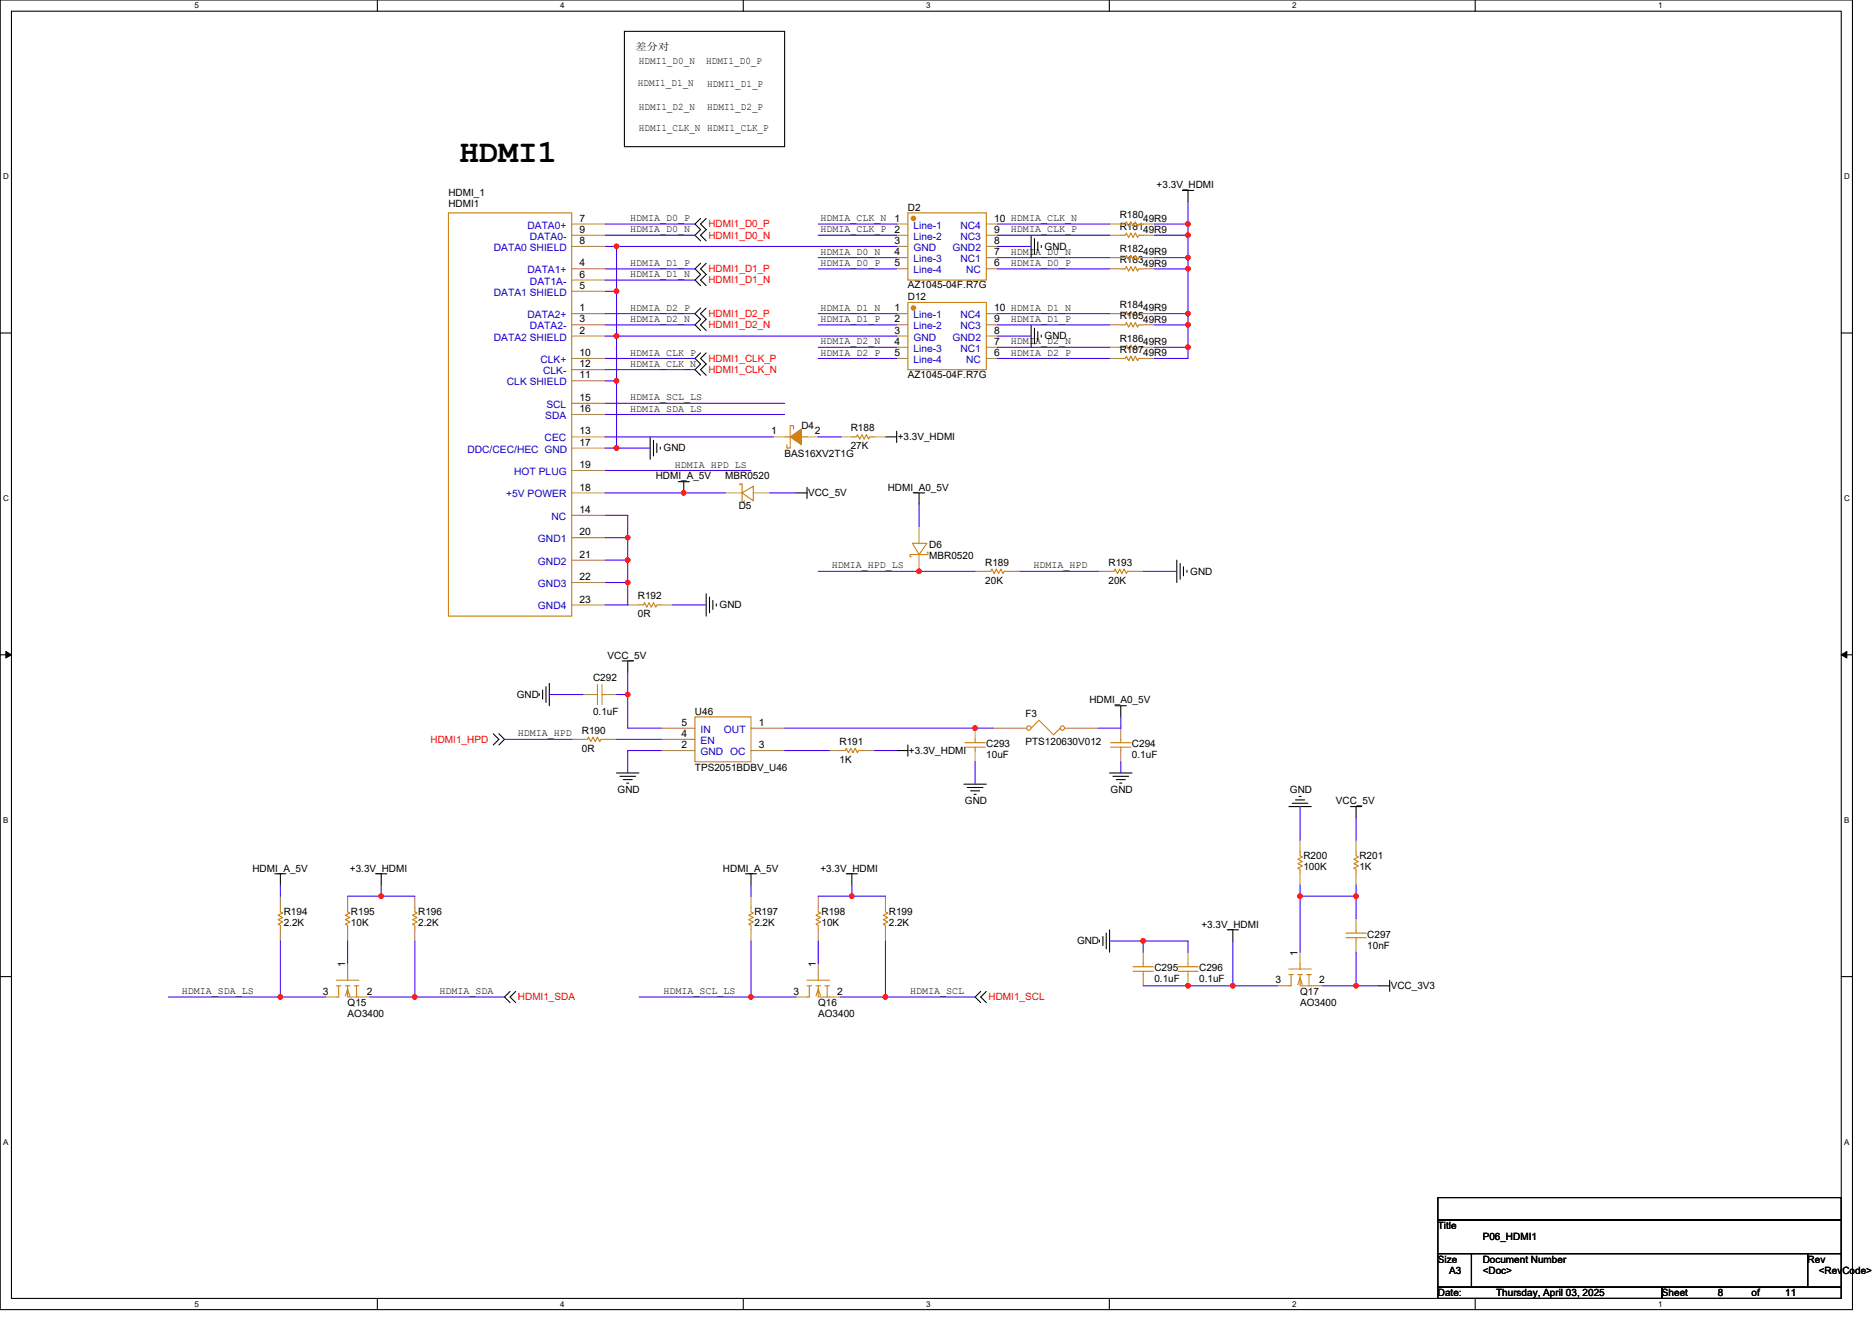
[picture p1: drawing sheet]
<svg xmlns="http://www.w3.org/2000/svg" width="297mm" height="210mm" viewBox="0 0 297 210" stroke-linecap="round" stroke-linejoin="round" font-family="sans-serif">
<path d="M0 0h293.9v207.9h-293.9zM1.8 1.8h290.4v204.3h-290.4z" fill="none" stroke="#000" stroke-width=".17"/>
<g fill="#fff">
<path d="M30.8 .2h.7v1.4h-.7z"/>
<path d="M30.8 206.3h.7v1.4h-.7z"/>
</g>
<path d="M59.9 0v1.8M59.9 206.1v1.8" fill="none" stroke="#000" stroke-width=".17"/>
<g fill="#fff">
<path d="M88.9 .2h.7v1.4h-.7z"/>
<path d="M88.9 206.3h.7v1.4h-.7z"/>
</g>
<path d="M117.9 0v1.8M117.9 206.1v1.8" fill="none" stroke="#000" stroke-width=".17"/>
<g fill="#fff">
<path d="M147 .2h.7v1.4h-.7z"/>
<path d="M147 206.3h.7v1.4h-.7z"/>
</g>
<path d="M176 0v1.8M176 206.1v1.8" fill="none" stroke="#000" stroke-width=".17"/>
<g fill="#fff">
<path d="M205 .2h.7v1.4h-.7z"/>
<path d="M205 206.3h.7v1.4h-.7z"/>
</g>
<path d="M234.1 0v1.8M234.1 206.1v1.8" fill="none" stroke="#000" stroke-width=".17"/>
<g fill="#fff">
<path d="M263.1 .2h.7v1.4h-.7z"/>
<path d="M263.1 206.3h.7v1.4h-.7z"/>
<path d="M.5 27.3h.9v1.4h-.9z"/>
<path d="M292.6 27.3h.9v1.4h-.9z"/>
<path d="M.5 78.4h.9v1.4h-.9z"/>
<path d="M292.6 78.4h.9v1.4h-.9z"/>
</g>
<path d="M0 52.9h1.8M292.2 52.9h1.7" fill="none" stroke="#000" stroke-width=".17"/>
<g fill="#fff">
<path d="M.5 129.5h.8v1.4h-.8z"/>
<path d="M292.6 129.5h.9v1.4h-.9z"/>
</g>
<path d="M0 103.9h1.8M292.2 103.9h1.7" fill="none" stroke="#000" stroke-width=".17"/>
<path d="M.9 103.4l.9 .5-.9 .5zM292.2 103.9l.8-.5v1z" fill="#000" stroke="#000" stroke-width=".16"/>
<g fill="#fff">
<path d="M.5 180.5h.8v1.4h-.8z"/>
<path d="M292.6 180.5h.9v1.4h-.9z"/>
</g>
<g fill="none" stroke="#000" stroke-width=".17">
<path d="M99.1 5h25.4v18.3h-25.4zM111.2 34.7l-.9 .9 .9 .8-.9 .9 .9 .9M112.1 34.7l-.9 .9 .9 .8-.9 .9 .9 .9M163.6 37.3v3.6M164.1 37.9v2.5M164.7 38.4v1.4M165.2 38.9v.4M187.6 30.2h1.8M188.5 30.2v1.8M111.2 41.8l-.9 .9 .9 .9-.9 .8 .9 .9M111.2 48.9l-.9 .9 .9 .9-.9 .9 .9 .9M111.2 56l-.9 .9 .9 .9-.9 .9 .9 .9"/>
<path d="M112.1 41.8l-.9 .9 .9 .9-.9 .8 .9 .9M112.1 48.9l-.9 .9 .9 .9-.9 .9 .9 .9M112.1 56l-.9 .9 .9 .9-.9 .9 .9 .9M163.6 51.6v3.5M164.1 52.1v2.5M164.7 52.6v1.5M165.2 53.2v.3M103.2 69.3v3.6M103.7 69.9v2.5M104.2 70.4v1.4M104.8 71v.3M107.6 76.5h1.8"/>
<path d="M108.5 76.5v1.7M126.3 78.2h1.8M128.1 77.3v1.8M140.5 69.3h1.8M142.3 68.5v1.7M144.9 78.2h1.8M145.8 78.2v1.8M112.1 94.2v3.6M112.6 94.8v2.5M113.1 95.3v1.4M113.7 95.8v.4M186.7 88.9v3.6"/>
<path d="M187.3 89.4v2.5M187.8 90v1.4M188.3 90.5v.3M78.3 116.5l.9 .8-.9 .9M79.2 116.5l.8 .8-.8 .9M85.6 110.1v.3M86.1 109.5v1.5M86.6 109v2.5M87.2 108.5v3.5M98.7 104.9h1.8M99.6 104.9v1.8M142.3 119.1h1.8"/>
<path d="M144.1 118.2v1.8M177 112h1.7M177.8 112v1.8M43.6 138.7h1.8M44.5 138.7v1.8M59.6 138.7h1.8M60.5 138.7v1.8M97.8 122.7h3.6M98.4 123.2h2.5M98.9 123.7h1.4M99.4 124.3h.4M118.3 138.7h1.8"/>
<path d="M119.2 138.7v1.8M134.3 138.7h1.8M135.2 138.7v1.8M152.9 124.5h3.6M153.5 125h2.5M154 125.5h1.4M154.6 126.1h.3M176.1 122.7h3.5M176.6 123.2h2.5M177.1 123.7h1.5M177.7 124.3h.3M204.5 128h3.6"/>
<path d="M205 127.5h2.5M205.6 127h1.4M206.1 126.4h.4M214.3 128h1.8M215.2 128v1.8M0 155h1.8M80.9 157.4l-.9 .8 .9 .9M81.8 157.4l-.9 .8 .9 .9M155.6 157.4l-.9 .8 .9 .9M156.5 157.4l-.9 .8 .9 .9M174.5 149.2v.3M175 148.6v1.5"/>
<path d="M175.5 148.1v2.5M176.1 147.6v3.5M194.7 147.6h1.8M195.6 147.6v1.8M218.7 156.5h1.8M220.5 155.6v1.8M292.2 155h1.7M228.2 190.1h64v3.5h-64zM228.2 193.6h64v5.4h-64zM228.2 199h5.3v5.3h-5.3zM233.5 199h53.3v5.3h-53.3zM286.8 199h5.4v5.3h-5.4z"/>
<path d="M228.2 204.3h35.5v1.8h-35.5zM263.7 204.3h28.5v1.8h-28.5z"/>
</g>
<g fill="none" stroke="#cc8006" stroke-width=".17">
<path d="M71.2 33.8h19.5v64h-19.5zM144.1 33.8h12.4v10.6h-12.4zM177.8 37.3h.8l.1-.3 .4 .7 .3-.7 .4 .7 .3-.7 .4 .7 .2-.4h.7M177.8 35.6h.8l.1-.4 .4 .7 .3-.7 .4 .7 .3-.7 .4 .7 .2-.3h.7M144.1 48h12.4v10.7h-12.4zM177.8 42.7h.8l.1-.4 .4 .7 .3-.7 .4 .7 .3-.7 .4 .7 .2-.3h.7M177.8 49.8h.8l.1-.4 .4 .7 .3-.7 .4 .7 .3-.7 .4 .7 .2-.3h.7M177.8 55.1h.8l.1-.3 .4 .7 .3-.7 .4 .7 .3-.7 .4 .7 .2-.4h.7M177.8 51.6h.8l.1-.4 .4 .7 .3-.7 .4 .7 .3-.7 .4 .7 .2-.3h.7M177.8 56.9h.8l.1-.4 .4 .8 .3-.8 .4 .8 .3-.8 .4 .8 .2-.4h.7M177.8 40.9h.8l.1-.4 .4 .8 .3-.8 .4 .8 .3-.8 .4 .8 .2-.4h.7M117.4 77v-.2h.3v2.9h.4v-.2"/>
<path d="M117.7 78.2l1.8-1v2.3zM124.5 69.3h3.6M125.9 68.1v-.5h-.5v3.5h-.5v-.5M135.2 69.3h.7l.2-.3 .3 .7 .4-.7 .3 .7 .4-.7 .3 .7 .2-.4h.7M101.4 96h.7l.2-.3 .3 .7 .4-.7 .3 .7 .4-.7 .4 .7 .1-.4h.7M144.8 86.2h2.3l-1.3 1.8zM147.1 87.7h.2v.3h-2.9v.4h.2M156.5 90.7h.7l.2-.4 .4 .7 .3-.7 .4 .7 .3-.7 .4 .7 .1-.3h.8M176.1 90.7h.7l.2-.4 .3 .7 .4-.7 .3 .7 .4-.7 .3 .7 .2-.3h.7M92.5 117.3h.7l.2-.3 .3 .7 .4-.7 .3 .7 .4-.7 .4 .7 .1-.4h.8M94.3 110.2h.5M94.8 108.6v3.2"/>
<path d="M95.5 110.2h.6M95.5 108.6v3.2M110.3 113.8h8.9v7.1h-8.9zM133.4 119.1h.7l.2-.3 .3 .7 .4-.7 .3 .7 .4-.7 .4 .7 .1-.4h.7M153.1 118.6h3.2M153.1 117.9h3.2M154.7 118.6v.5M154.7 117.3v.6M163.6 115.6l1.3-1.3 2.3 2.3 1-1M176.2 118.6h3.2M176.2 117.9h3.2M177.8 118.6v.5"/>
<path d="M177.8 117.3v.6M206.3 135.1v.7l.3 .2-.7 .4 .7 .3-.7 .4 .7 .3-.7 .4 .4 .2v.7M215.2 135.1v.7l.3 .2-.7 .4 .7 .3-.7 .4 .7 .3-.7 .4 .4 .2v.7M44.5 144v.7l.3 .2-.7 .4 .7 .3-.7 .4 .7 .3-.7 .4 .4 .2v.7M53.4 155.6h3.5M53.4 156.5h.7M53.7 156.5v1.7h-.3M54.8 158.1l.4-1.1 .3 1.1M54.8 156.5h.7M55.2 154.7v.9M55.2 156.5v1.7h1.7M55.2 144v.7l.3 .2-.7 .4 .7 .3-.7 .4 .7 .3-.7 .4 .4 .2v.7"/>
<path d="M56.2 156.5h.7M56.6 156.5v1.7M65.8 144v.7l.4 .2-.7 .4 .7 .3-.7 .4 .7 .3-.7 .4 .3 .2v.7M119.2 144v.7l.3 .2-.7 .4 .7 .3-.7 .4 .7 .3-.7 .4 .4 .2v.7M128.1 155.6h3.5M128.1 156.5h.7M128.4 156.5v1.7h-.3M129.5 156.5h.7M129.5 158.1l.3-1.1 .4 1.1M129.8 154.7v.9M129.8 156.5v1.7h1.8M129.8 144v.7l.4 .2-.7 .4 .7 .3-.7 .4 .7 .3-.7 .4 .3 .2v.7"/>
<path d="M130.9 156.5h.7M131.3 156.5v1.7M140.5 144v.7l.4 .2-.8 .4 .8 .3-.8 .4 .8 .3-.8 .4 .4 .2v.7M179.8 154.2h3.2M179.8 153.4h3.2M181.4 154.2v.5M181.4 152.9v.5M186.9 154.2h3.2M186.9 153.4h3.2M188.5 154.2v.5M188.5 152.9v.5M204.5 153.8h3.6"/>
<path d="M204.5 154.7h.7M204.9 154.7v1.8h-.4M205.9 156.3l.4-1.1 .3 1.1M205.9 154.7h.7M206.3 152.9v.9M206.3 154.7v1.8h1.8M207.3 154.7h.8M207.7 154.7v1.8M213.6 148.8h3.2M213.6 148.1h3.2M215.2 148.8v.6M215.2 147.6v.5"/>
<circle cx="163.2" cy="115.6" r=".35"/>
<circle cx="168.6" cy="115.6" r=".35"/>
</g>
<g fill="none" stroke="#a84" stroke-width=".17">
<path d="M90.7 35.6h5.4M90.7 39.1h5.4M90.7 37.3h5.4M142.3 35.6h1.8M142.3 37.3h1.8M142.3 39.1h1.8M156.5 39.1h1.8M156.5 37.3h1.8M156.5 35.6h1.8M176.1 37.3h1.7M176.1 35.6h1.7M181.4 37.3h1.8"/>
<path d="M181.4 35.6h1.8M90.7 49.8h5.4M90.7 53.3h5.4M90.7 51.6h5.4M90.7 42.7h5.4M90.7 46.2h5.4M90.7 44.4h5.4M90.7 56.9h5.4M90.7 58.7h5.4M142.3 49.8h1.8M142.3 51.6h1.8M142.3 53.3h1.8"/>
<path d="M142.3 55.1h1.8M142.3 56.9h1.8M142.3 40.9h1.8M142.3 42.7h1.8M156.5 56.9h1.8M156.5 55.1h1.8M156.5 53.3h1.8M156.5 51.6h1.8M156.5 49.8h1.8M156.5 42.7h1.8M156.5 40.9h1.8M176.1 42.7h1.7"/>
<path d="M176.1 49.8h1.7M176.1 55.1h1.7M176.1 51.6h1.7M176.1 56.9h1.7M176.1 40.9h1.7M181.4 42.7h1.8M181.4 49.8h1.8M181.4 55.1h1.8M181.4 51.6h1.8M181.4 56.9h1.8M181.4 40.9h1.8M90.7 60.5h5.4"/>
<path d="M90.7 69.3h5.4M90.7 64h5.4M90.7 65.8h5.4M90.7 71.1h5.4M90.7 78.2h5.4M90.7 74.7h5.4M115.1 78.2h2.6M119.5 78.2h2.7M122.7 69.3h1.8M128.1 69.3h1.7M133.4 69.3h1.8M138.7 69.3h1.8"/>
<path d="M90.7 81.8h5.4M90.7 85.3h5.4M90.7 88.9h5.4M90.7 92.5h5.4M90.7 96h5.4M99.6 96h1.8M104.9 96h1.8M145.8 83.6v2.6M145.8 88v2.7M154.7 90.7h1.8M160.1 90.7h1.7M174.3 90.7h1.8"/>
<path d="M179.6 90.7h1.8M90.7 117.3h1.8M92.5 110.2h1.8M96.1 117.3h1.7M96.1 110.2h1.7M104.9 115.6h5.4M104.9 117.3h5.4M104.9 119.1h5.4M119.2 115.6h5.3M119.2 119.1h5.3M131.6 119.1h1.8M136.9 119.1h1.8"/>
<path d="M154.7 115.6v1.7M154.7 119.1v1.8M157.6 115.6h5.3M168.9 115.6h5.4M177.8 115.6v1.7M177.8 119.1v1.8M206.3 133.4v1.7M206.3 138.7v1.8M215.2 133.4v1.7M215.2 138.7v1.8M44.5 142.2v1.8M44.5 147.6v1.8"/>
<path d="M51.6 158.2h1.8M55.2 152.9v1.8M55.2 142.2v1.8M55.2 147.6v1.8M56.9 158.2h1.8M65.8 142.2v1.8M65.8 147.6v1.8M119.2 142.2v1.8M119.2 147.6v1.8M126.3 158.2h1.8M129.8 152.9v1.8M129.8 142.2v1.8"/>
<path d="M129.8 147.6v1.8M131.6 158.2h1.8M140.5 142.2v1.8M140.5 147.6v1.8M181.4 151.1v1.8M181.4 154.7v1.8M188.5 151.1v1.8M188.5 154.7v1.8M202.7 156.5h1.8M206.3 151.1v1.8M208.1 156.5h1.7M215.2 145.8v1.8"/>
<path d="M215.2 149.4v1.7"/>
</g>
<g fill="#cc8006" stroke="#cc8006" stroke-width=".17">
<path d="M125.4 69.3l1.8-1.2v2.5z" fill-rule="evenodd"/>
<circle cx="144.9" cy="48.9" r=".35"/>
<circle cx="144.9" cy="34.7" r=".35"/>
</g>
<g fill="none" stroke="#4200ff" stroke-width=".17">
<path d="M96.1 35.6h14.2M96.1 37.3h14.2M96.1 39.1h1.7M97.8 39.1h44.5M97.8 39.1v7.1M129.8 35.6h12.5M129.8 37.3h12.5M158.3 35.6h17.8M158.3 37.3h17.8M158.3 39.1h5.3M183.2 35.6h5.3M183.2 37.3h5.3"/>
<path d="M188.5 32v3.6M188.5 35.6v1.7M188.5 37.3v3.6M96.1 42.7h14.2M96.1 44.4h14.2M96.1 49.8h14.2M96.1 51.6h14.2M96.1 56.9h14.2M96.1 58.7h14.2M96.1 46.2h1.7M96.1 53.3h1.7M97.8 46.2v7.1"/>
<path d="M97.8 53.3v7.2M97.8 53.3h44.5M129.8 40.9h12.5M129.8 42.7h12.5M129.8 49.8h12.5M129.8 51.6h12.5M129.8 55.1h12.5M129.8 56.9h12.5M158.3 40.9h17.8M158.3 42.7h17.8M158.3 49.8h17.8M158.3 51.6h17.8"/>
<path d="M158.3 55.1h17.8M158.3 56.9h17.8M158.3 53.3h5.3M183.2 40.9h5.3M183.2 42.7h5.3M183.2 49.8h5.3M183.2 51.6h5.3M183.2 55.1h5.3M188.5 40.9v1.8M188.5 42.7v7.1M188.5 49.8v1.8M188.5 51.6v3.5"/>
<path d="M188.5 55.1v1.8h-5.3M96.1 74.7h23.1M96.1 71.1h1.7M96.1 69.3h26.6M96.1 78.2h19M96.1 60.5h1.7M96.1 64h28.4M96.1 65.8h28.4M97.8 71.1h5.4M97.8 60.5v10.6M122.2 78.2h4.1M129.8 69.3h3.6"/>
<path d="M96.1 92.5h3.5M96.1 81.8h3.5v3.5M96.1 85.3h3.5M96.1 88.9h3.5M99.6 92.5v3.5h-3.5M99.6 85.3v3.6M99.6 88.9v3.6M106.7 96h5.4M129.8 90.7h24.9M145.8 80v3.6M161.8 90.7h12.5M181.4 90.7h5.3"/>
<path d="M80 117.3h10.7M87.2 110.2h5.3M97.8 117.3h7.1M97.8 110.2h1.8M99.6 106.7v3.5M99.6 110.2v5.4h5.3M104.9 119.1h-5.3v3.6M124.5 115.6h33.1M124.5 119.1h7.1M138.7 119.1h3.6M177.8 113.8v1.8h-3.5M154.7 120.9v3.6"/>
<path d="M177.8 120.9v1.8M206.3 128v5.3M215.2 129.8v3.5M26.7 158.2h17.8M44.5 140.5v1.7M44.5 158.2h7.1M44.5 149.4v8.8M55.2 149.4v3.5M55.2 142.2h5.3M58.7 158.2h7.1M60.5 140.5v1.7M60.5 142.2h5.3"/>
<path d="M65.8 149.4v8.8M65.8 158.2h14.2M101.4 158.2h17.8M119.2 158.2h7.1M119.2 140.5v1.7M119.2 149.4v8.8M129.8 142.2h5.4M129.8 149.4v3.5M133.4 158.2h7.1M135.2 142.2h5.3M135.2 140.5v1.7M140.5 149.4v8.8"/>
<path d="M140.5 158.2h14.2M176.1 149.4h5.3M181.4 149.4v1.7M181.4 149.4h7.1v1.7M181.4 156.5h14.2M195.6 149.4v7.1M195.6 156.5h7.1M206.3 140.5v1.7M206.3 142.2v8.9M206.3 142.2h8.9M209.8 156.5h5.4M215.2 151.1v5.4"/>
<path d="M215.2 140.5v1.7M215.2 142.2v3.6M215.2 156.5h3.5"/>
</g>
<g fill="#f00" stroke="#f00" stroke-width=".17">
<circle cx="188.5" cy="35.5" r=".35"/>
<circle cx="188.5" cy="37.3" r=".35"/>
<circle cx="97.8" cy="39.1" r=".35"/>
<circle cx="97.8" cy="46.2" r=".35"/>
<circle cx="188.5" cy="40.9" r=".35"/>
<circle cx="188.5" cy="42.7" r=".35"/>
<circle cx="188.5" cy="49.8" r=".35"/>
<circle cx="188.5" cy="55.1" r=".35"/>
<circle cx="188.5" cy="51.5" r=".35"/>
<circle cx="97.8" cy="60.4" r=".35"/>
<circle cx="97.8" cy="53.3" r=".35"/>
<circle cx="97.8" cy="71.1" r=".35"/>
<circle cx="108.5" cy="78.2" r=".35"/>
<circle cx="99.6" cy="85.3" r=".35"/>
<circle cx="99.6" cy="88.9" r=".35"/>
<circle cx="145.8" cy="90.7" r=".35"/>
<circle cx="99.6" cy="92.4" r=".35"/>
<circle cx="99.6" cy="110.2" r=".35"/>
<circle cx="154.7" cy="115.6" r=".35"/>
<circle cx="60.5" cy="142.2" r=".35"/>
<circle cx="135.2" cy="142.2" r=".35"/>
<circle cx="206.3" cy="142.2" r=".35"/>
<circle cx="215.2" cy="142.2" r=".35"/>
<circle cx="44.5" cy="158.2" r=".35"/>
<circle cx="119.2" cy="158.2" r=".35"/>
<circle cx="181.4" cy="149.3" r=".35"/>
<circle cx="65.8" cy="158.2" r=".35"/>
<circle cx="140.5" cy="158.2" r=".35"/>
<circle cx="188.5" cy="156.5" r=".35"/>
<circle cx="195.6" cy="156.5" r=".35"/>
<circle cx="215.2" cy="156.5" r=".35"/>
</g>
<text font-size="5.1" x="72.9" y="25.7">HDMI1</text>
<g font-size="1.6">
<text x="100.9" y="8">差分对</text>
<text x="101.4" y="10.1">HDMI1_D0_N</text>
<text x="112.1" y="10.1">HDMI1_D0_P</text>
<text x="101.2" y="13.7">HDMI1_D1_N</text>
<text x="101.4" y="17.4">HDMI1_D2_N</text>
<text x="112.2" y="17.4">HDMI1_D2_P</text>
<text x="112.2" y="13.9">HDMI1_D1_P</text>
<text x="101.4" y="20.8">HDMI1_CLK_N HDMI1_CLK_P</text>
<text x="183.5" y="29.9">+3.3V_HDMI</text>
<text x="71.2" y="31.1">HDMI_1</text>
<text x="71.2" y="32.9">HDMI1</text>
<text x="92" y="35.2">7</text>
<text x="100" y="35.1">HDMIA_D0_P</text>
<text x="130.2" y="35.1">HDMIA_CLK_N</text>
<text x="141.9" y="35.2">1</text>
<text x="144.1" y="33.4">D2</text>
<text x="157.8" y="35.2">10 HDMIA_CLK_N</text>
<text x="177.7" y="34.7">R180</text>
<text x="181.4" y="35.2">49R9</text>
<text x="92" y="37">9</text>
<text x="92" y="38.7">8</text>
<text x="100" y="36.9">HDMIA_D0_N</text>
<text x="130.2" y="36.9">HDMIA_CLK_P</text>
<text x="130.2" y="40.4">HDMIA_D0_N</text>
<text x="141.9" y="37">2</text>
<text x="141.9" y="38.7">3</text>
<text x="141.9" y="40.5">4</text>
<text x="157.8" y="40.5">7</text>
<text x="157.8" y="38.7">8</text>
<text x="157.8" y="37">9</text>
<text x="160.4" y="36.9">HDMIA_CLK_P</text>
<text x="160.4" y="40.4">HDMIA_D0_N</text>
<text x="165.8" y="39.6">GND</text>
<text x="177.7" y="36.4">R181</text>
<text x="177.7" y="41.8">R183</text>
<text x="177.7" y="40">R182</text>
<text x="181.4" y="37">49R9</text>
<text x="181.4" y="40.5">49R9</text>
<text x="92" y="44.1">6</text>
<text x="92" y="42.3">4</text>
<text x="92" y="45.8">5</text>
<text x="100" y="42.2">HDMIA_D1_P</text>
<text x="100" y="44">HDMIA_D1_N</text>
<text x="130.2" y="42.2">HDMIA_D0_P</text>
<text x="141.9" y="42.3">5</text>
<text x="144.1" y="47.6">D12</text>
<text x="144.1" y="45.7">AZ1045-04F.R7G</text>
<text x="157.8" y="42.3">6</text>
<text x="160.4" y="42.2">HDMIA_D0_P</text>
<text x="181.4" y="42.3">49R9</text>
<text x="92" y="51.2">3</text>
<text x="92" y="49.4">1</text>
<text x="92" y="53">2</text>
<text x="100" y="49.3">HDMIA_D2_P</text>
<text x="100" y="51.1">HDMIA_D2_N</text>
<text x="130.2" y="49.3">HDMIA_D1_N</text>
<text x="130.2" y="51.1">HDMIA_D1_P</text>
<text x="141.9" y="49.4">1</text>
<text x="141.9" y="51.2">2</text>
<text x="141.9" y="53">3</text>
<text x="157.8" y="53">8</text>
<text x="157.8" y="51.2">9</text>
<text x="157.8" y="49.4">10 HDMIA_D1_N</text>
<text x="160.4" y="51.1">HDMIA_D1_P</text>
<text x="165.8" y="53.9">GND</text>
<text x="177.7" y="48.9">R184</text>
<text x="177.7" y="50.7">R185</text>
<text x="181.4" y="49.4">49R9</text>
<text x="181.4" y="51.2">49R9</text>
<text x="92" y="58.3">12</text>
<text x="92" y="56.5">10</text>
<text x="100" y="56.4">HDMIA_CLK_P</text>
<text x="100" y="58.2">HDMIA_CLK_N</text>
<text x="130.2" y="54.7">HDMIA_D2_N</text>
<text x="130.2" y="56.4">HDMIA_D2_P</text>
<text x="141.9" y="54.7">4</text>
<text x="141.9" y="56.5">5</text>
<text x="144.1" y="59.9">AZ1045-04F.R7G</text>
<text x="157.8" y="56.5">6</text>
<text x="157.8" y="54.7">7</text>
<text x="160.4" y="54.7">HDMIA_D2_N</text>
<text x="160.4" y="56.4">HDMIA_D2_P</text>
<text x="177.7" y="54.2">R186</text>
<text x="177.7" y="56">R187</text>
<text x="181.4" y="54.8">49R9</text>
<text x="181.4" y="56.5">49R9</text>
<text x="92" y="65.4">16</text>
<text x="92" y="63.6">15</text>
<text x="92" y="60.1">11</text>
<text x="100" y="63.5">HDMIA_SCL_LS</text>
<text x="100" y="65.3">HDMIA_SDA_LS</text>
<text x="92" y="69">13</text>
<text x="92" y="70.7">17</text>
<text x="105.3" y="71.6">GND</text>
<text x="122.4" y="69">1</text>
<text x="127.2" y="68.1">D4</text>
<text x="129.3" y="69">2</text>
<text x="135" y="68.5">R188</text>
<text x="135" y="71.3">27K</text>
<text x="142.4" y="69.9">+3.3V_HDMI</text>
<text x="92" y="74.3">19</text>
<text x="92" y="77.9">18</text>
<text x="104.1" y="76.1">HDMI_A_5V</text>
<text x="107.1" y="74.2">HDMIA_HPD_LS</text>
<text x="115.1" y="76.1">MBR0520</text>
<text x="124.5" y="72.5">BAS16XV2T1G</text>
<text x="140.9" y="77.9">HDMI_A0_5V</text>
<text x="92" y="81.4">14</text>
<text x="117.2" y="80.7">D5</text>
<text x="128.2" y="78.8">VCC_5V</text>
<text x="92" y="85">20</text>
<text x="92" y="88.5">21</text>
<text x="147.4" y="86.9">D6</text>
<text x="147.4" y="88.7">MBR0520</text>
<text x="156.3" y="89.8">R189</text>
<text x="175.9" y="89.8">R193</text>
<text x="92" y="92.1">22</text>
<text x="92" y="95.6">23</text>
<text x="101.2" y="95.1">R192</text>
<text x="132" y="90.2">HDMIA_HPD_LS</text>
<text x="156.3" y="92.6">20K</text>
<text x="164" y="90.2">HDMIA_HPD</text>
<text x="175.9" y="92.6">20K</text>
<text x="188.9" y="91.2">GND</text>
<text x="101.2" y="98">0R</text>
<text x="114.2" y="96.5">GND</text>
<text x="96.4" y="104.5">VCC_5V</text>
<text x="82" y="110.8">GND</text>
<text x="94.1" y="108.1">C292</text>
<text x="94.1" y="113.4">0.1uF</text>
<text x="110.3" y="113.4">U46</text>
<text x="162.7" y="113.8">F3</text>
<text x="172.9" y="111.7">HDMI_A0_5V</text>
<text x="82.2" y="116.9">HDMIA_HPD</text>
<text x="92.3" y="116.5">R190</text>
<text x="92.3" y="119.3">0R</text>
<text x="108.1" y="115.2">5</text>
<text x="108.1" y="117">4</text>
<text x="108.1" y="118.7">2</text>
<text x="120.4" y="115.2">1</text>
<text x="120.4" y="118.7">3</text>
<text x="133.2" y="118.2">R191</text>
<text x="144.2" y="119.7">+3.3V_HDMI</text>
<text x="156.5" y="118.6">C293</text>
<text x="162.7" y="118.2">PTS120630V012</text>
<text x="179.6" y="118.6">C294</text>
<text x="98" y="125.9">GND</text>
<text x="110.3" y="122.3">TPS2051BDBV_U46</text>
<text x="133.2" y="121.1">1K</text>
<text x="156.5" y="120.4">10uF</text>
<text x="176.2" y="125.9">GND</text>
<text x="179.6" y="120.4">0.1uF</text>
<text x="204.7" y="125.9">GND</text>
<text x="153.1" y="127.7">GND</text>
<text x="212" y="127.7">VCC_5V</text>
<text x="206.8" y="136.4">R200</text>
<text x="215.7" y="136.4">R201</text>
<text x="40" y="138.3">HDMI_A_5V</text>
<text x="55.5" y="138.3">+3.3V_HDMI</text>
<text x="114.7" y="138.3">HDMI_A_5V</text>
<text x="130.2" y="138.3">+3.3V_HDMI</text>
<text x="206.8" y="138.2">100K</text>
<text x="215.7" y="138.2">1K</text>
<text x="45" y="145.3">R194</text>
<text x="45" y="147">2.2K</text>
<text x="55.7" y="145.3">R195</text>
<text x="55.7" y="147">10K</text>
<text x="66.4" y="145.3">R196</text>
<text x="66.4" y="147">2.2K</text>
<text x="119.7" y="145.3">R197</text>
<text x="119.7" y="147">2.2K</text>
<text x="130.4" y="145.3">R198</text>
<text x="130.4" y="147">10K</text>
<text x="141" y="145.3">R199</text>
<text x="141" y="147">2.2K</text>
<text x="170.9" y="149.9">GND</text>
<text x="190.6" y="147.2">+3.3V_HDMI</text>
<text x="217" y="148.8">C297</text>
<text x="54.8" y="153.4" transform="rotate(-90 54.8 153.4)">1</text>
<text x="129.5" y="153.4" transform="rotate(-90 129.5 153.4)">1</text>
<text x="183.2" y="154.2">C295</text>
<text x="183.2" y="155.9">0.1uF</text>
<text x="190.3" y="154.2">C296</text>
<text x="190.3" y="155.9">0.1uF</text>
<text x="205.9" y="151.7" transform="rotate(-90 205.9 151.7)">1</text>
<text x="217" y="150.6">10nF</text>
<text x="28.8" y="157.8">HDMIA_SDA_LS</text>
<text x="51.2" y="157.9">3</text>
<text x="55.2" y="159.7">Q15</text>
<text x="55.2" y="161.4">AO3400</text>
<text x="58.2" y="157.9">2</text>
<text x="69.7" y="157.8">HDMIA_SDA</text>
<text x="105.3" y="157.8">HDMIA_SCL_LS</text>
<text x="125.9" y="157.9">3</text>
<text x="129.8" y="159.7">Q16</text>
<text x="129.8" y="161.4">AO3400</text>
<text x="132.9" y="157.9">2</text>
<text x="144.4" y="157.8">HDMIA_SCL</text>
<text x="202.4" y="156.1">3</text>
<text x="206.3" y="157.9">Q17</text>
<text x="206.3" y="159.7">AO3400</text>
<text x="209.3" y="156.1">2</text>
<text x="220.7" y="157">VCC_3V3</text>
<text x="228.2" y="195.1">Title</text>
<text x="235.3" y="196.8">P06_HDMI1</text>
<text x="228.2" y="200.4">Size</text>
<text x="229.9" y="202.2">A3</text>
<text x="235.3" y="200.4">Document Number</text>
<text x="235.3" y="202.2">&lt;Doc&gt;</text>
<text x="286.8" y="200.4">Rev</text>
<text x="288.6" y="202.2">&lt;RevCode&gt;</text>
<text x="228.2" y="205.7">Date:</text>
<text x="237.4" y="205.7">Thursday, April 03, 2025</text>
<text x="263.7" y="205.7">Sheet</text>
<text x="272.6" y="205.7">8</text>
<text x="277.9" y="205.7">of</text>
<text x="283.3" y="205.7">11</text>
</g>
<g font-size="1.6" fill="#00c">
<text x="78.4" y="39.8">DATA0 SHIELD</text>
<text x="83.7" y="36.3">DATA0+</text>
<text x="84.1" y="38.1">DATA0-</text>
<text x="144.9" y="36.3">Line-1</text>
<text x="144.9" y="38.1">Line-2</text>
<text x="144.9" y="39.8">GND</text>
<text x="144.9" y="41.6">Line-3</text>
<text x="151.1" y="39.8">GND2</text>
<text x="152.4" y="41.6">NC1</text>
<text x="152.4" y="38.1">NC3</text>
<text x="152.4" y="36.3">NC4</text>
<text x="78.4" y="46.9">DATA1 SHIELD</text>
<text x="83.7" y="43.4">DATA1+</text>
<text x="84.1" y="45.2">DAT1A-</text>
<text x="144.9" y="43.4">Line-4</text>
<text x="153.3" y="43.4">NC</text>
<text x="83.7" y="50.5">DATA2+</text>
<text x="84.1" y="52.3">DATA2-</text>
<text x="144.9" y="50.5">Line-1</text>
<text x="144.9" y="52.3">Line-2</text>
<text x="152.4" y="52.3">NC3</text>
<text x="152.4" y="50.5">NC4</text>
<text x="78.4" y="54.1">DATA2 SHIELD</text>
<text x="85.8" y="57.6">CLK+</text>
<text x="86.2" y="59.4">CLK-</text>
<text x="144.9" y="54.1">GND</text>
<text x="144.9" y="55.8">Line-3</text>
<text x="144.9" y="57.6">Line-4</text>
<text x="151.1" y="54.1">GND2</text>
<text x="152.4" y="55.8">NC1</text>
<text x="153.3" y="57.6">NC</text>
<text x="80.4" y="61.2">CLK SHIELD</text>
<text x="86.7" y="64.7">SCL</text>
<text x="74.2" y="71.8">DDC/CEC/HEC GND</text>
<text x="86.4" y="70.1">CEC</text>
<text x="86.5" y="66.5">SDA</text>
<text x="81.6" y="75.4">HOT PLUG</text>
<text x="80.3" y="79">+5V POWER</text>
<text x="87.5" y="82.5">NC</text>
<text x="85.4" y="86.1">GND1</text>
<text x="85.4" y="89.6">GND2</text>
<text x="85.4" y="93.2">GND3</text>
<text x="85.4" y="96.7">GND4</text>
<text x="111.2" y="116.3">IN</text>
<text x="111.2" y="118.1">EN</text>
<text x="111.2" y="119.8">GND OC</text>
<text x="114.9" y="116.3">OUT</text>
</g>
<g font-size="1.6" fill="#f00">
<text x="112.4" y="36.1">HDMI1_D0_P</text>
<text x="112.4" y="37.9">HDMI1_D0_N</text>
<text x="112.4" y="43.2">HDMI1_D1_P</text>
<text x="112.4" y="45">HDMI1_D1_N</text>
<text x="112.4" y="50.3">HDMI1_D2_P</text>
<text x="112.4" y="52.1">HDMI1_D2_N</text>
<text x="112.4" y="57.4">HDMI1_CLK_P</text>
<text x="112.4" y="59.2">HDMI1_CLK_N</text>
<text x="68.3" y="117.9">HDMI1_HPD</text>
<text x="82.2" y="158.8">HDMI1_SDA</text>
<text x="156.9" y="158.8">HDMI1_SCL</text>
</g>
<g font-size="1.3">
<text x="30.8" y="1.3">5</text>
<text x="88.9" y="1.3">4</text>
<text x="147" y="1.3">3</text>
<text x="205" y="1.3">2</text>
<text x="263.1" y="1.3">1</text>
<text x=".5" y="28.4">D</text>
<text x="292.6" y="28.4">D</text>
<text x=".5" y="79.5">C</text>
<text x="292.6" y="79.5">C</text>
<text x=".5" y="130.6">B</text>
<text x="292.6" y="130.6">B</text>
<text x=".5" y="181.7">A</text>
<text x="292.6" y="181.7">A</text>
<text x="30.8" y="207.4">5</text>
<text x="88.9" y="207.4">4</text>
<text x="147" y="207.4">3</text>
<text x="205" y="207.4">2</text>
<text x="263.1" y="207.4">1</text>
</g>
</svg>
